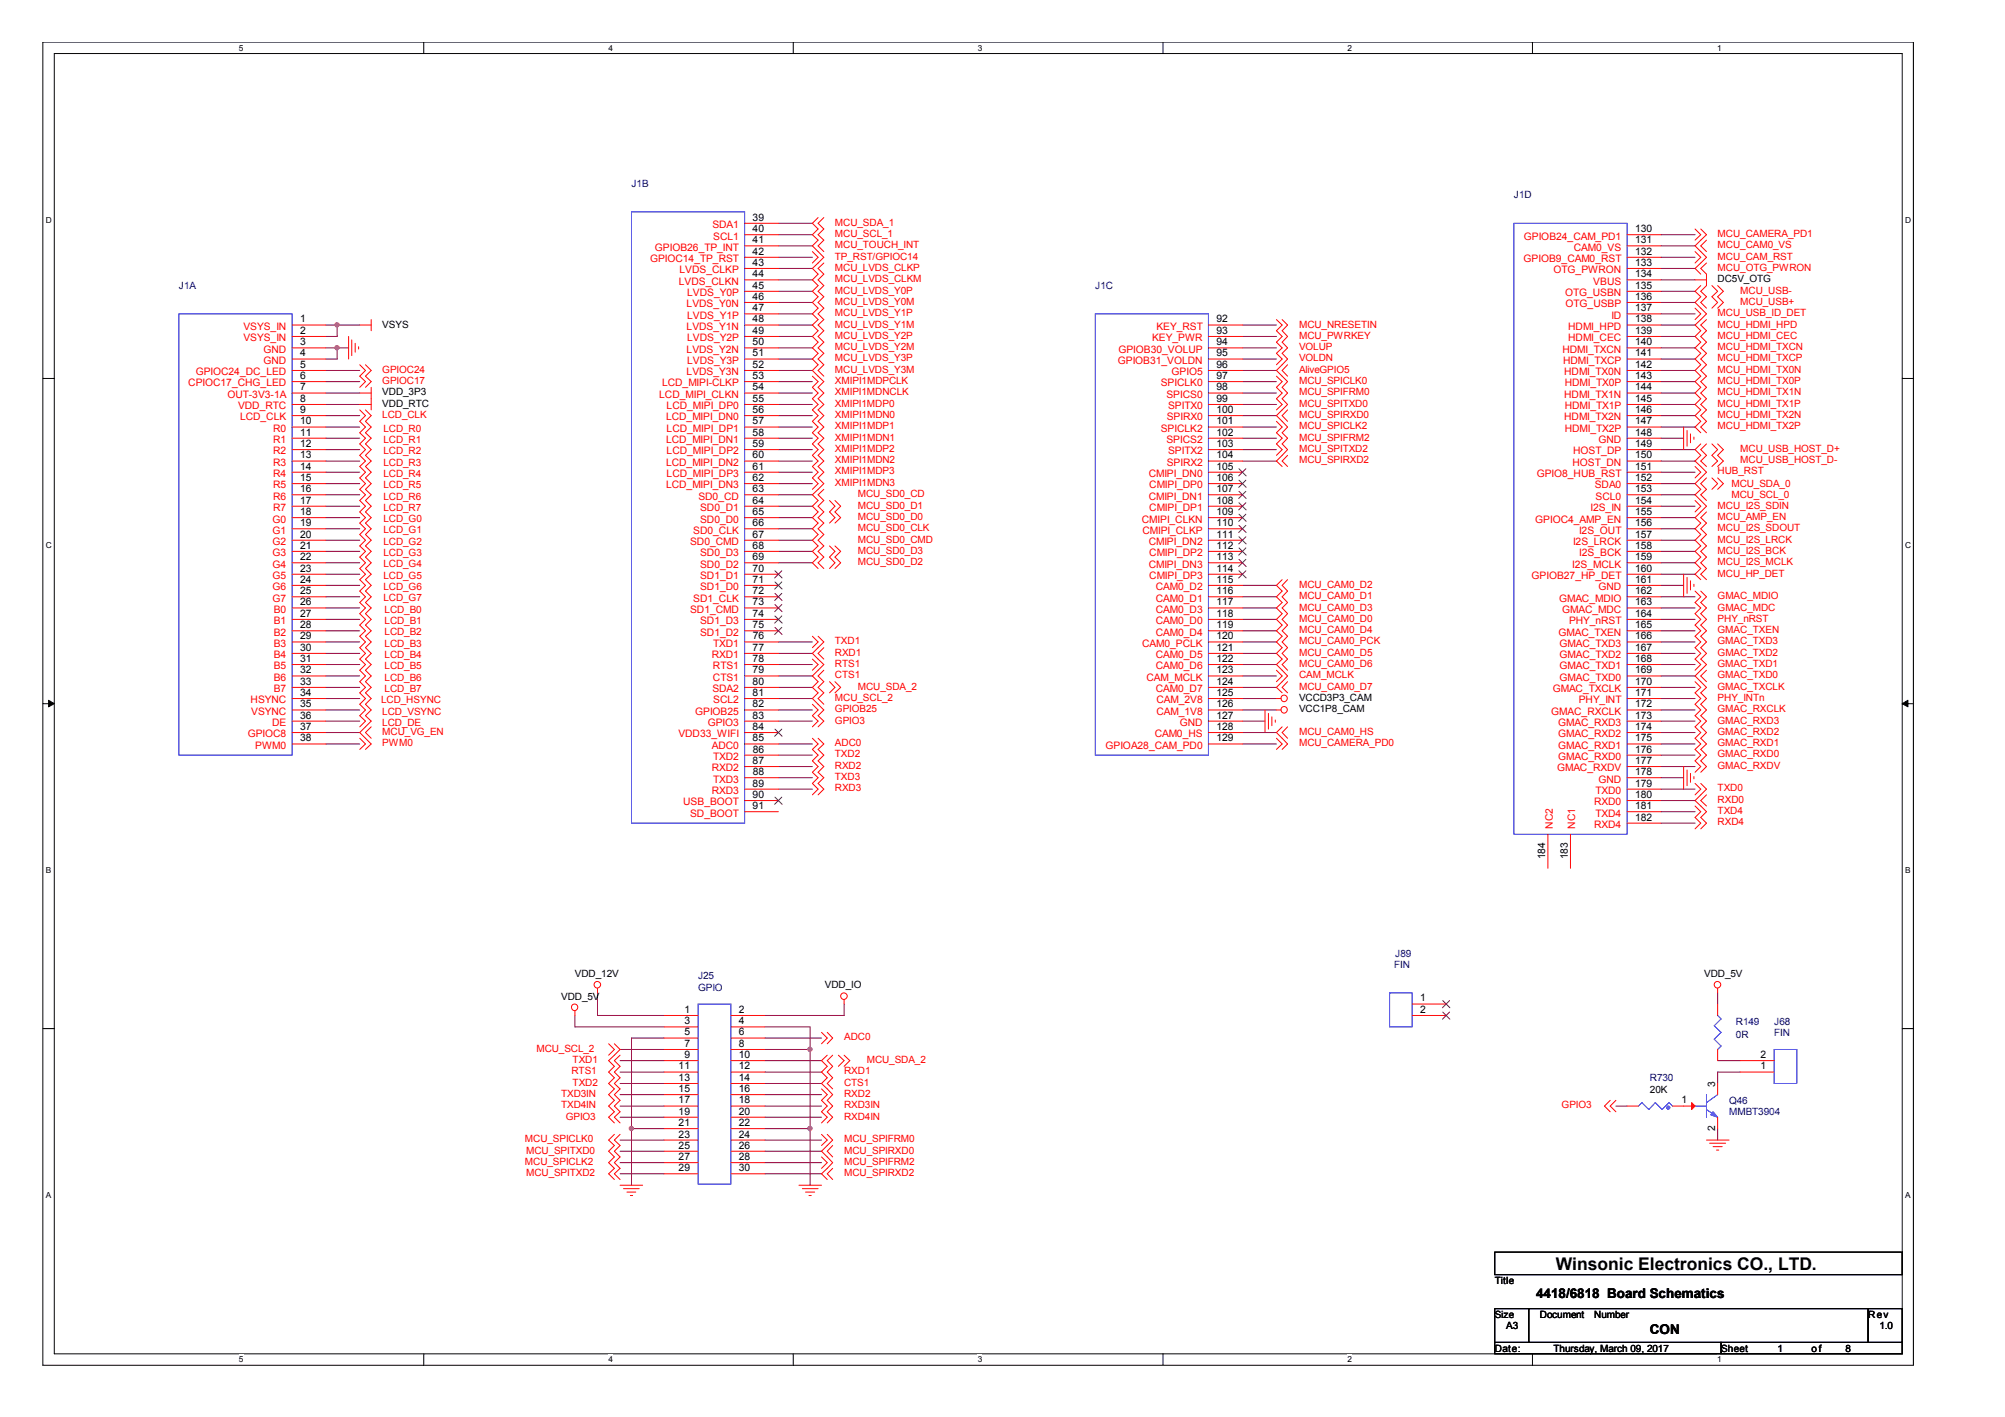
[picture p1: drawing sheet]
<svg xmlns="http://www.w3.org/2000/svg" width="297mm" height="210mm" viewBox="0 0 297 210" stroke-linecap="round" stroke-linejoin="round" font-family="sans-serif">
<path d="M6.3 6.2h277.2v196h-277.2zM8 7.9h273.8v192.6h-273.8z" fill="none" stroke="#000" stroke-width=".15"/>
<g fill="#fff">
<path d="M35.4 6.4h.6v1.4h-.6z"/>
<path d="M35.4 200.7h.6v1.4h-.6z"/>
</g>
<path d="M62.8 6.2v1.7M62.8 200.5v1.7" fill="none" stroke="#000" stroke-width=".15"/>
<g fill="#fff">
<path d="M90.1 6.4h.7v1.4h-.7z"/>
<path d="M90.1 200.7h.7v1.4h-.7z"/>
</g>
<path d="M117.5 6.2v1.7M117.5 200.5v1.7" fill="none" stroke="#000" stroke-width=".15"/>
<g fill="#fff">
<path d="M144.9 6.4h.6v1.4h-.6z"/>
<path d="M144.9 200.7h.6v1.4h-.6z"/>
</g>
<path d="M172.3 6.2v1.7M172.3 200.5v1.7" fill="none" stroke="#000" stroke-width=".15"/>
<g fill="#fff">
<path d="M199.6 6.4h.7v1.4h-.7z"/>
<path d="M199.6 200.7h.7v1.4h-.7z"/>
</g>
<path d="M227 6.2v1.7M227 200.5v1.7" fill="none" stroke="#000" stroke-width=".15"/>
<g fill="#fff">
<path d="M254.4 6.4h.6v1.4h-.6z"/>
<path d="M254.4 200.7h.6v1.4h-.6z"/>
<path d="M6.8 31.9h.8v1.4h-.8z"/>
<path d="M282.2 31.9h.9v1.4h-.9z"/>
<path d="M6.8 80.1h.8v1.4h-.8z"/>
<path d="M282.2 80.1h.9v1.4h-.9z"/>
</g>
<path d="M6.3 56.1h1.7M281.8 56.1h1.7" fill="none" stroke="#000" stroke-width=".15"/>
<g fill="#fff">
<path d="M6.8 128.2h.7v1.4h-.7z"/>
<path d="M282.2 128.2h.8v1.4h-.8z"/>
</g>
<path d="M6.3 104.2h1.7M7.2 103.7l.8 .5-.8 .5zM281.8 104.2h1.7M281.8 104.2l.9-.5v1z" fill="none" stroke="#000" stroke-width=".15"/>
<path d="M7.2 103.7l.8 .5-.8 .5zM281.8 104.2l.9-.5v1z" fill="#000"/>
<g fill="#fff">
<path d="M6.8 176.4h.7v1.4h-.7z"/>
<path d="M282.2 176.4h.8v1.4h-.8z"/>
</g>
<path d="M6.3 152.4h1.7M281.8 152.4h1.7" fill="none" stroke="#000" stroke-width=".15"/>
<g fill="none" stroke="#800040" stroke-width=".15">
<path d="M246.1 34.8h5M246.1 39.8h5M246.1 38.1h5M246.1 36.4h5M53.3 48.1h-3.3v1.7M184.1 51.5h5M184.1 53.2h5M184.1 49.8h5M184.1 54.9h5M184.1 56.5h5M184.1 58.2h5M184.1 59.9h5"/>
<path d="M184.1 48.1h5M246.1 51.5h5M246.1 53.2h5M246.1 49.8h5M246.1 54.9h5M246.1 56.5h5M246.1 58.2h5M246.1 59.9h5M246.1 48.1h5M246.1 46.5h5M246.1 44.8h5M246.1 43.2h5"/>
<path d="M246.1 41.5h5M184.1 61.6h5M184.1 63.3h5M184.1 64.9h5M184.1 66.6h5M184.1 68.3h5M246.1 61.6h5M246.1 63.3h5M246.1 66.6h5M246.1 68.3h5M246.1 64.9h3.3M115.3 95.1h5.1"/>
<path d="M115.3 96.8h5.1M184.1 86.7h5M184.1 88.4h5M184.1 90.1h5M184.1 91.8h5M184.1 93.4h5M184.1 95.1h5M184.1 96.8h5M184.1 98.4h5M115.3 111.9h5.1M115.3 113.6h5.1M115.3 115.2h5.1"/>
<path d="M115.3 116.9h5.1M115.3 110.2h5.1M115.3 103.5h5.1M115.3 101.8h5.1M184.1 110.2h5M184.1 103.5h5M184.1 100.1h5M184.1 101.8h5M184.1 105.2h5M184.1 108.5h5M184.1 106.8h3.3"/>
</g>
<circle cx="49.9" cy="48.1" r=".32" fill="#f0f"/>
<circle cx="49.9" cy="48.1" r=".32" fill="none" stroke="#f0f" stroke-width=".15"/>
<path d="M48.3 49.8h1.7M48.3 48.1h1.7M51.6 51.5h-1.6v1.7" fill="none" stroke="#800040" stroke-width=".15"/>
<circle cx="49.9" cy="51.5" r=".32" fill="#f0f"/>
<circle cx="49.9" cy="51.5" r=".32" fill="none" stroke="#f0f" stroke-width=".15"/>
<g fill="none" stroke="#800040" stroke-width=".15">
<path d="M115.3 33.1h5.1M115.3 34.8h5.1M115.3 36.4h5.1M115.3 38.1h5.1M115.3 39.8h5.1M48.3 59.9h5M48.3 51.5h1.7M48.3 53.2h1.7M115.3 51.5h5.1M115.3 53.2h5.1M115.3 59.9h5.1M115.3 41.5h5.1"/>
<path d="M115.3 43.2h5.1M115.3 44.8h5.1M115.3 46.5h5.1M115.3 48.1h5.1M115.3 49.8h5.1M115.3 54.9h5.1M115.3 56.5h5.1M115.3 58.2h5.1M48.3 69.9h5M48.3 71.6h5M48.3 75h5M48.3 73.3h5"/>
<path d="M48.3 76.7h5M48.3 78.3h5M48.3 61.6h5M48.3 64.9h5M48.3 66.6h5M48.3 68.3h5M48.3 63.3h5M115.3 69.9h5.1M115.3 71.6h5.1M115.3 75h5.1M115.3 73.3h5.1M115.3 76.7h5.1"/>
<path d="M115.3 78.3h5.1M115.3 61.6h5.1M115.3 64.9h5.1M115.3 66.6h5.1M115.3 68.3h5.1M115.3 63.3h5.1M246.1 69.9h5M246.1 71.6h5M246.1 75h5M246.1 73.3h5M246.1 76.7h5M246.1 78.3h5"/>
<path d="M48.3 80h5M48.3 85.1h5M48.3 81.7h5M48.3 83.4h5M48.3 98.4h5M48.3 96.8h5M48.3 95.1h5M48.3 93.4h5M48.3 91.8h5M48.3 90.1h5M48.3 88.4h5M48.3 86.7h5"/>
<path d="M115.3 80h5.1M115.3 81.7h5.1M115.3 83.4h5.1M246.1 80h5M246.1 85.1h5M246.1 81.7h5M246.1 83.4h5M246.1 98.4h5M246.1 96.8h5M246.1 95.1h5M246.1 93.4h5M246.1 91.8h5"/>
<path d="M246.1 90.1h5M246.1 88.4h5M246.1 86.7h3.3M48.3 100.1h5M48.3 101.8h5M48.3 103.5h5M48.3 105.2h5M48.3 106.8h5M48.3 108.5h5M48.3 110.2h5M115.3 106.8h5.1M246.1 118.6h5"/>
<path d="M246.1 116.9h5M246.1 100.1h5M246.1 101.8h5M246.1 103.5h5M246.1 105.2h5M246.1 106.8h5M246.1 108.5h5M246.1 110.2h5M246.1 111.9h5M246.1 113.6h5M246.1 115.2h3.3M246.1 120.2h5"/>
<path d="M246.1 121.9h5M113.3 153.8h8.4M113.3 150.4h11.8M113.3 152.1h6.7M120 155.5v11.7"/>
</g>
<circle cx="120" cy="167.2" r=".32" fill="#f0f"/>
<circle cx="120" cy="167.2" r=".32" fill="none" stroke="#f0f" stroke-width=".15"/>
<path d="M93.6 153.8v21.8" fill="none" stroke="#800040" stroke-width=".15"/>
<circle cx="93.5" cy="167.2" r=".32" fill="#f0f"/>
<circle cx="93.5" cy="167.2" r=".32" fill="none" stroke="#f0f" stroke-width=".15"/>
<g fill="none" stroke="#800040" stroke-width=".15">
<path d="M48.3 54.9h5M48.3 56.5h5M115.3 98.4h5.1M115.3 100.1h5.1M85.2 150.4v1.7h13.2M88.5 147.1v3.3h9.9M91.9 155.5h6.5M91.9 158.8h6.5M91.9 157.1h6.5M93.6 153.8h4.8M113.3 158.8h8.4M113.3 157.1h8.4"/>
<path d="M120 152.1v3.4h-6.7M125.1 148.7v1.7M91.9 168.9h6.5M91.9 170.5h6.5M91.9 172.2h6.5M91.9 173.9h6.5M91.9 165.5h6.5M91.9 163.8h6.5M91.9 162.2h6.5M91.9 160.5h6.5M93.6 167.2h4.8M113.3 168.9h8.4"/>
<path d="M113.3 170.5h8.4M113.3 172.2h8.4M113.3 173.9h8.4M113.3 165.5h8.4M113.3 163.8h8.4M113.3 162.2h8.4M113.3 160.5h8.4M113.3 167.2h6.7v8.4"/>
</g>
<circle cx="120" cy="155.4" r=".32" fill="#f0f"/>
<circle cx="120" cy="155.4" r=".32" fill="none" stroke="#f0f" stroke-width=".15"/>
<path d="M48.3 58.2h5M115.3 105.2h5.1M254.5 147.1v1.6M254.5 157.1h3.3M257.8 158.8h-3.3v1.7M239.4 163.8h1.6M254.5 167.2v1.7" fill="none" stroke="#800040" stroke-width=".15"/>
<g fill="none" stroke="#f00" stroke-width=".15">
<path d="M120.4 37.3l.8 .8-.8 .9M121.2 32.2l-.8 .9 .8 .8-.8 .9 .8 .8-.8 .8 1.6 1.7-1.6 1.7 .8 .8-.8 .9 .8 .8-.8 .9 .8 .8-.8 .8 .8 .8-.8 .9 .8 .8-.8 .8 .8 .9-.8 .8 .8 .9-.8 .8 .8 .8-.8 .9 .8 .8-.8 .9 1.6 1.6-.8 .9 .8 .8-.8 .9 .8 .8-.8 .8 .8 .9-.8 .8 .8 .9-.8 .8 .8 .8-.8 .9 .8 .8-.8 .9 .8 .8-.8 .8 .8 .8-.8 .9 .8 .8-1.6 1.7 .8 .8-.8 .9 .8 .8-.8 .9 .8 .8-.8 .8 .8 .9-.8 .8 .8 .9-.8 .8 .8 .8-.8 .9 .8 .8M122 32.2l-.8 .9 .8 .8-.8 .9 .8 .8-.8 .8 .8 .9M122 39l-.8 .8 .8 .8-.8 .9 .8 .8-.8 .9 .8 .8-.8 .8 .8 .8-.8 .9 .8 .8-.8 .8 .8 .9-.8 .8 .8 .9-.8 .8 .8 .8-.8 .9 .8 .8-.8 .9 .8 .8M251.1 37.3l.9 .8-.9 .9M251.1 33.9l.9 .9-.9 .8M252 33.9l.8 .9-1.7 1.6 1.7 1.7-1.7 1.7 .9 .8M252.8 39l-.8 .8 .8 .8v1.7l-.8 .9 .8 .8-.8 .8 .8 .8M252.8 35.6l-.8 .8 .8 .9M51.6 49.8v3.4M52.1 50.3v2.4M52.6 50.9v1.3"/>
<path d="M53.1 51.4v.3M53.3 48.1h1.7M53.3 59.9h1.7M53.3 58.2h1.7M53.3 54l.8 .9-.8 .8 .8 .8-.8 .9M54.1 54l.9 .9-.9 .8 .9 .8-.9 .9M55 47.3v1.7M55 57.4v3.3M120.4 55.7l.8 .8-.8 .9 .8 .8-.8 .9 .8 .8-.8 .8 .8 .9-.8 .8 .8 .9-.8 .8 .8 .8-.8 .9 .8 .8-.8 .9 .8 .8-.8 .8 .8 .8-.8 .9 .8 .8-.8 .9M189.1 47.3l.8 .8-.8 .9 .8 .8-.8 .9 .8 .8-.8 .8 .8 .9-.8 .8M189.1 55.7l.8 .8-.8 .9 .8 .8-.8 .9 .8 .8-.8 .8M189.9 47.3l.9 .8-.9 .9 .9 .8-.9 .9 .9 .8-.9 .8 .9 .9-1.7 1.7 1.7 1.6-.9 .9 .9 .8-.9 .9 .9 .8-1.7 1.7 1.7 1.7-.9 .8 .9 .8-.9 .9 .9 .8-1.7 1.7 .8 .8"/>
<path d="M190.8 54l-.9 .9 .9 .8M251.1 41.5h1.7M251.1 45.6l.9 .9-.9 .8M252 42.3l-.9 .9 .9 .8-.9 .8 1.7 1.7-1.7 1.6 .9 .9-.9 .8 .9 .9-.9 .8 .9 .8-.9 .9 .9 .8-.9 .9 .9 .8-.9 .8 .9 .9-.9 .8 .9 .9-.9 .8 .9 .8-.9 .9 .9 .8-.9 .9 .9 .8M252.8 47.3l-.8 .8 .8 .9-.8 .8 .8 .9-.8 .8 .8 .8-.8 .9 .8 .8-.8 .9 .8 .8-.8 .8 .8 .9-.8 .8 .8 .9-.8 .8 .8 .8-.8 .9 .8 .8-.8 .9 .8 .8M253.6 42.3l.9 .9-.9 .8 .9 .8-.9 .8M254.5 42.3l.8 .9-.8 .8 .8 .8-.8 .8M53.3 60.7l.8 .9-.8 .8 .8 .9-.8 .8 .8 .8-.8 .9 .8 .8-.8 .9 .8 .8-.8 .8 .8 .8-.8 .9 .8 .8-.8 .9 .8 .8-.8 .8 .8 .9-.8 .8 .8 .9-.8 .8 .8 .8-.8 .9 .8 .8-.8 .9 .8 .8-.8 .8 .8 .9-.8 .8 .8 .9-.8 .8 .8 .8-.8 .9 .8 .8-.8 .9 .8 .8-.8 .8 .8 .9-.8 .8 .8 .8-.8 .8 .8 .9-.8 .8 .8 .9-.8 .8 .8 .8-.8 .9 .8 .8-.8 .9 .8 .8-.8 .8 .8 .9-.8 .8 .8 .9-.8 .8 .8 .8-.8 .9M54.1 60.7l.9 .9-.9 .8 .9 .9-.9 .8 .9 .8-.9 .9 .9 .8-.9 .9 .9 .8-.9 .8 .9 .8-.9 .9 .9 .8-.9 .9 .9 .8-.9 .8 .9 .9-.9 .8 .9 .9-.9 .8 .9 .8-.9 .9 .9 .8-.9 .9 .9 .8-.9 .8 .9 .9-.9 .8 .9 .9-.9 .8 .9 .8-.9 .9 .9 .8-.9 .9 .9 .8-.9 .8 .9 .9-.9 .8 .9 .8-.9 .8 .9 .9-.9 .8 .9 .9-.9 .8 .9 .8-.9 .9 .9 .8-.9 .9 .9 .8-.9 .8 .9 .9-.9 .8 .9 .9-.9 .8 .9 .8-1.7 1.7 1.7 1.7-.9 .8M122 72.5l-.8 .8 .8 .8-.8 .9 .8 .8-.8 .9 .8 .8-.8 .8 .8 .9-.8 .8 .8 .9-.8 .8 .8 .8-.8 .9 .8 .8M122.9 74.1l.8 .9-.8 .8 .8 .9-.8 .8M123.7 74.1l.8 .9-.8 .8 .8 .9-.8 .8"/>
<path d="M189.1 62.4l.8 .9-.8 .8 .8 .8-.8 .9 .8 .8-.8 .9M190.8 60.7l-.9 .9 .9 .8M190.8 67.5l-.9 .8 .9 .8M249.4 63.3v3.3M249.9 63.8v2.3M250.4 64.3v1.3M251 64.7v.4M251.1 74.1l.9 .9-.9 .8M251.1 69.1l.9 .8-.9 .9M252 65.8l-.9 .8 .9 .9-.9 .8 1.7 1.6-1.7 1.7 .9 .9-.9 .8 1.7 1.7-1.7 1.7 .9 .8-.9 .8 .9 .9-.9 .8 .9 .9-.9 .8 .9 .8-.9 .9 .9 .8-.9 .9 .9 .8M252.8 75.8l-.8 .9 .8 .8-.8 .8 .8 .9-.8 .8 .8 .9-.8 .8 .8 .8-.8 .9 .8 .8-.8 .9 .8 .8M252.8 70.8l-.8 .8 .8 .9-.8 .8 .8 .8"/>
<path d="M252.8 65.8l-.8 .8 .8 .9-.8 .8 .8 .8M253.6 70.8l.9 .8-.9 .9M253.6 65.8l.9 .8-.9 .9 .9 .8-.9 .8M254.5 70.8l.8 .8-.8 .9M254.5 65.8l.8 .8-.8 .9 .8 .8-.8 .8M120.4 94.2l.8 .9-.8 .8M120.4 97.6l.8 .8-.8 .9M121.2 94.2l.8 .9-1.6 1.7 1.6 1.6-1.6 1.7 .8 .9-.8 .8 .8 .8-.8 .9 1.6 1.7-.8 .8 .8 .8-.8 .9M122 95.9l-.8 .9 .8 .8M122 99.3l-.8 .8 .8 .9-.8 .8 .8 .8-.8 .9 .8 .8M122.9 80.9l.8 .8-.8 .8 .8 .9-.8 .8M123.7 80.9l.8 .8-.8 .8 .8 .9-.8 .8"/>
<path d="M189.1 99.3l.8 .8-.8 .9M189.9 85.9l-.8 .8 .8 .9-.8 .8 .8 .9-.8 .8 .8 .8-.8 .9 .8 .8-.8 .8 .8 .8-.8 .9 .8 .8-.8 .9 .8 .8-.8 .8 1.7 1.7-1.7 1.7 .8 .8M190.8 85.9l-.9 .8 .9 .9-.9 .8 .9 .9-.9 .8 .9 .8-.9 .9 .9 .8-.9 .8 .9 .8-.9 .9 .9 .8-.9 .9 .9 .8-.9 .8 .9 .9M249.4 85.1v3.3M249.9 85.5v2.4M250.4 86v1.4M251 86.5v.4M251.1 87.6l.9 .8-.9 .9 .9 .8-.9 .8 .9 .9-.9 .8 .9 .8-.9 .8 .9 .9-.9 .8 .9 .9-.9 .8 .9 .8-.9 .9M252 87.6l.8 .8-.8 .9 .8 .8-.8 .8 .8 .9-.8 .8 .8 .8-.8 .8 .8 .9-.8 .8 .8 .9-.8 .8 .8 .8-1.7 1.7 1.7 1.7-.8 .8 .8 .9-.8 .8 .8 .9-.8 .8 .8 .8-.8 .9 .8 .8-.8 .9 .8 .8-.8 .8 .8 .9-.8 .8 .8 .9-.8 .8M252.8 99.3l-.8 .8 .8 .9M53.3 109.4l.8 .8-.8 .8M55 107.7l-.9 .8 .9 .9"/>
<path d="M120.4 109.4l.8 .8-.8 .8 .8 .9-.8 .8 .8 .9-.8 .8 .8 .8-.8 .8 .8 .9-.8 .8M120.4 104.3l.8 .9-.8 .8 .8 .8-.8 .9M121.2 109.4l.8 .8-.8 .8 .8 .9-.8 .8 .8 .9-.8 .8 .8 .8-.8 .8 .8 .9-.8 .8M122.9 101l.8 .8-.8 .8M123.7 101l.8 .8-.8 .8M187.4 105.2v3.3M187.9 105.7v2.3M188.4 106.2v1.3M188.9 106.7v.3M189.1 105.2h.7M189.1 103.5h.7M189.1 109.4l.8 .8-.8 .8"/>
<path d="M189.9 107.7l-.8 .8 1.7 1.7-.9 .8M190.8 101l-.9 .8 .9 .8M190.8 107.7l-.9 .8 .9 .9M249.4 113.6v3.3M249.9 114.1v2.3M250.4 114.6v1.3M251 115v.4M251.1 116l.9 .9-.9 .8M251.1 119.4l.9 .8-.9 .9 .9 .8-.9 .9M251.1 101l.9 .8-.9 .8 .9 .9-.9 .8 .9 .9-.9 .8 .9 .8-.9 .9 .9 .8-.9 .9 .9 .8-.9 .8 .9 .9-.9 .8 .9 .9-.9 .8M252 116l.8 .9-1.7 1.7 1.7 1.6-.8 .9 .8 .8-.8 .9M252.8 117.7l-.8 .9 .8 .8"/>
<path d="M85.2 149.7v.7M88.5 146.4v.7M90.2 154.6l.8 .9-.8 .8M91 154.6l.9 .9-1.7 1.6 .8 .9-.8 .8 .8 .9-.8 .8 .8 .8-.8 .9 .8 .8-.8 .8 .8 .9-.8 .8 .8 .8M91.9 156.3l-.9 .8 .9 .9-.9 .8 .9 .9-.9 .8 .9 .8-.9 .9 .9 .8-.9 .8 .9 .9-.9 .8 .9 .8M121.7 152.9l.9 .9-.9 .8M122.6 156.3l-.9 .8 .9 .9-.9 .8 .9 .9-.9 .8 1.7 1.7-.8 .8 .8 .8-.8 .9 .8 .8-.8 .8M122.6 152.9l.8 .9-.8 .8M123.4 156.3l-.8 .8 .8 .9-.8 .8 .8 .9-.8 .8 .8 .8M124.2 156.3l.9 .8-.9 .9M125.1 148.1v.6M125.1 156.3l.8 .8-.8 .9"/>
<path d="M254.5 146.4v.7M91 169.7l-.8 .8 .8 .9-.8 .8 .8 .9-.8 .8 .8 .8M91 168l-.8 .9 .8 .8M91.9 175.6h3.3M91.9 169.7l-.9 .8 .9 .9-.9 .8 .9 .9-.9 .8 .9 .8M91.9 168l-.9 .9 .9 .8M92.4 176.1h2.3M92.9 176.6h1.3M93.4 177.1h.3M118.4 175.6h3.3M118.9 176.1h2.3M119.3 176.6h1.4"/>
<path d="M119.8 177.1h.4M121.7 168l.9 .9-.9 .8M121.7 171.4l.9 .8-.9 .9M121.7 161.3l.9 .9-.9 .8 .9 .8-.9 .9 .9 .8-.9 .8M122.6 168l.8 .9-1.7 1.6 1.7 1.7-1.7 1.7 .9 .8M123.4 169.7l-.8 .8 .8 .9M123.4 173.1l-.8 .8 .8 .8M238.5 163l-.8 .8 .8 .9M239.4 163l-.9 .8 .9 .9M252.8 168.9h3.4M253.3 169.3h2.4M253.8 169.9h1.3"/>
<path d="M254.3 170.4h.3"/>
<circle cx="190.2" cy="103.5" r=".48"/>
<circle cx="190.2" cy="105.1" r=".48"/>
<circle cx="85.1" cy="149.2" r=".48"/>
<circle cx="88.5" cy="145.9" r=".49"/>
<circle cx="125" cy="147.6" r=".49"/>
<circle cx="254.4" cy="145.9" r=".49"/>
</g>
<path d="M221.4 185.5h60.4v3.3h-60.4zM221.4 193.9h5.1v5h-5.1zM221.4 198.9h33.6v1.6h-33.6zM226.5 193.9h50.3v5h-50.3zM255 198.9h26.8v1.6h-26.8zM276.8 193.9h5v5h-5z" fill="none" stroke="#000" stroke-width=".15"/>
<path d="M242.7 163.8l.5-.5 1.1 1.1 .9-1.1 1.1 1.1 1-1.1 .5 .5" fill="none" stroke="#00f" stroke-width=".15"/>
<path d="M247 163.9h.3l.1 .2-.1 .1-.2 .1-.1-.1z" fill-rule="evenodd" fill="#00f"/>
<g fill="none" stroke="#00f" stroke-width=".15">
<path d="M93.6 31.4h16.7v90.5h-16.7zM224.3 33.1h16.7v90.5h-16.7zM26.5 46.5h16.8v65.4h-16.8zM162.3 46.5h16.7v65.4h-16.7zM103.4 148.7h4.9v26.7h-4.9zM205.9 147.1h3.3v5h-3.3zM254.5 150.4l.5 .5-1 1 1 1-1 1 1 1.1-.5 .5M262.8 155.5h3.4v5h-3.4zM247 163.9h.3l.1 .2-.1 .1-.2 .1-.1-.1zM251.1 163.8h1.7M252.8 164.4l1.7 1.1M252.8 162.2v3.3"/>
<path d="M254.5 162.2l-1.7 1.1"/>
</g>
<g fill="none" stroke="#f00" stroke-width=".15">
<path d="M110.3 33.1h5M110.3 34.8h5M110.3 36.4h5M110.3 38.1h5M110.3 39.8h5M241 34.8h5.1M241 36.4h5.1M241 38.1h5.1M241 39.8h5.1M43.3 58.2h5M43.3 59.9h5M43.3 48.1h5"/>
<path d="M43.3 49.8h5M43.3 51.5h5M43.3 53.2h5M43.3 54.9h5M43.3 56.5h5M110.3 58.2h5M110.3 59.9h5M110.3 41.5h5M110.3 43.2h5M110.3 44.8h5M110.3 46.5h5M110.3 48.1h5"/>
<path d="M110.3 49.8h5M110.3 51.5h5M110.3 53.2h5M110.3 54.9h5M110.3 56.5h5M179 58.2h5.1M179 59.9h5.1M179 48.1h5.1M179 49.8h5.1M179 51.5h5.1M179 53.2h5.1M179 54.9h5.1"/>
<path d="M179 56.5h5.1M241 58.2h5.1M241 59.9h5.1M241 41.5h5.1M241 43.2h5.1M241 44.8h5.1M241 46.5h5.1M241 48.1h5.1M241 49.8h5.1M241 51.5h5.1M241 53.2h5.1M241 54.9h5.1"/>
<path d="M241 56.5h5.1M43.3 61.6h5M43.3 63.3h5M43.3 64.9h5M43.3 66.6h5M43.3 68.3h5M43.3 69.9h5M43.3 71.6h5M43.3 73.3h5M43.3 75h5M43.3 76.7h5M43.3 78.3h5"/>
<path d="M110.3 61.6h5M110.3 63.3h5M110.3 64.9h5M110.3 66.6h5M110.3 68.3h5M110.3 69.9h5M110.3 71.6h5M110.3 73.3h5M110.3 75h5M110.3 76.7h5M110.3 78.3h5M179 61.6h5.1"/>
<path d="M179 63.3h5.1M179 64.9h5.1M179 66.6h5.1M179 68.3h5.1M179 69.9h5.1M179 71.6h5.1M179 73.3h5.1M179 75h5.1M179 76.7h5.1M179 78.3h5.1M241 61.6h5.1M241 63.3h5.1"/>
<path d="M241 64.9h5.1M241 66.6h5.1M241 68.3h5.1M241 69.9h5.1M241 71.6h5.1M241 73.3h5.1M241 75h5.1M241 76.7h5.1M241 78.3h5.1M43.3 80h5M43.3 81.7h5M43.3 83.4h5"/>
<path d="M43.3 85.1h5M43.3 86.7h5M43.3 88.4h5M43.3 90.1h5M43.3 91.8h5M43.3 93.4h5M43.3 95.1h5M43.3 96.8h5M43.3 98.4h5M110.3 80h5M110.3 81.7h5M110.3 83.4h5"/>
<path d="M110.3 85.1h5M110.3 86.7h5M110.3 88.4h5M110.3 90.1h5M110.3 91.8h5M110.3 93.4h5M110.3 95.1h5M110.3 96.8h5M110.3 98.4h5M179 80h5.1M179 81.7h5.1M179 83.4h5.1"/>
<path d="M179 85.1h5.1M179 86.7h5.1M179 88.4h5.1M179 90.1h5.1M179 91.8h5.1M179 93.4h5.1M179 95.1h5.1M179 96.8h5.1M179 98.4h5.1M241 80h5.1M241 81.7h5.1M241 83.4h5.1"/>
<path d="M241 85.1h5.1M241 86.7h5.1M241 88.4h5.1M241 90.1h5.1M241 91.8h5.1M241 93.4h5.1M241 95.1h5.1M241 96.8h5.1M241 98.4h5.1M43.3 100.1h5M43.3 101.8h5M43.3 103.5h5"/>
<path d="M43.3 105.2h5M43.3 106.8h5M43.3 108.5h5M43.3 110.2h5M110.3 100.1h5M110.3 101.8h5M110.3 103.5h5M110.3 105.2h5M110.3 106.8h5M110.3 108.5h5M110.3 110.2h5M110.3 111.9h5"/>
<path d="M110.3 113.6h5M110.3 115.2h5M110.3 116.9h5M110.3 118.6h5M179 100.1h5.1M179 101.8h5.1M179 103.5h5.1M179 105.2h5.1M179 106.8h5.1M179 108.5h5.1M179 110.2h5.1M241 100.1h5.1"/>
<path d="M241 101.8h5.1M241 103.5h5.1M241 105.2h5.1M241 106.8h5.1M241 108.5h5.1M241 110.2h5.1M241 111.9h5.1M241 113.6h5.1M241 115.2h5.1M241 116.9h5.1M241 118.6h5.1M110.3 120.2h5"/>
<path d="M229.3 123.6v5M232.7 123.6v5M241 120.2h5.1M241 121.9h5.1M98.4 150.4h5M98.4 152.1h5M98.4 153.8h5M98.4 155.5h5M98.4 157.1h5M98.4 158.8h5M108.3 150.4h5M108.3 152.1h5"/>
<path d="M108.3 153.8h5M108.3 155.5h5M108.3 157.1h5M108.3 158.8h5M209.2 150.4h5M209.2 148.7h5M254.5 148.7v1.7M254.5 155.5v1.6M257.8 157.1h5M257.8 158.8h5M98.4 163.8h5M98.4 160.5h5"/>
<path d="M98.4 162.2h5M98.4 165.5h5M98.4 167.2h5M98.4 168.9h5M98.4 170.5h5M98.4 172.2h5M98.4 173.9h5M108.3 163.8h5M108.3 160.5h5M108.3 162.2h5M108.3 165.5h5M108.3 167.2h5"/>
<path d="M108.3 168.9h5M108.3 170.5h5M108.3 172.2h5M108.3 173.9h5M241 163.8h1.7M247.8 163.8h1.6"/>
</g>
<g fill="none" stroke="#804000" stroke-width=".15">
<path d="M183.6 69.4l1 1.1M183.6 71.1l1 1.1M183.6 72.8l1 1M183.6 74.5l1 1M183.6 76.2l1 1M183.6 77.8l1 1.1M183.6 79.5l1 1.1M184.6 69.4l-1.1 1.1M184.6 71.1l-1.1 1.1M184.6 72.8l-1.1 1M184.6 74.5l-1.1 1M184.6 76.2l-1.1 1"/>
<path d="M184.6 77.8l-1.1 1.1M184.6 79.5l-1.1 1.1M114.8 84.6l1.1 1M114.8 86.2l1.1 1.1M114.8 87.9l1.1 1.1M114.8 89.5l1.1 1.1M114.8 91.2l1.1 1.1M114.8 92.9l1.1 1.1M115.8 84.6l-1 1M115.8 86.2l-1 1.1M115.8 87.9l-1 1.1M115.8 89.5l-1 1.1"/>
<path d="M115.8 91.2l-1 1.1M115.8 92.9l-1 1.1M183.6 81.2l1 1M183.6 82.9l1 1M183.6 84.6l1 1M184.6 81.2l-1.1 1M184.6 82.9l-1.1 1M184.6 84.6l-1.1 1M114.8 108l1.1 1.1M114.8 118.1l1.1 1M115.8 108l-1 1.1M115.8 118.1l-1 1"/>
<path d="M213.7 148.2l1.1 1.1M213.7 149.9l1.1 1.1M214.8 148.2l-1.1 1.1M214.8 149.9l-1.1 1.1"/>
</g>
<path d="M253.8 164.7l.7 .8-1.1-.3z" fill="#00f"/>
<path d="M253.8 164.7l.7 .8-1.1-.3z" fill="none" stroke="#00f" stroke-width=".15"/>
<path d="M250.6 163.3l.5 .5-.5 .6z" fill="#f00"/>
<path d="M249.4 163.8h1.7M250.6 163.3l.5 .5-.5 .6zM254.5 160.5v1.7M254.5 165.5v1.7" fill="none" stroke="#f00" stroke-width=".15"/>
<circle cx="49.9" cy="48.1" r=".32" fill="#f0f"/>
<circle cx="49.9" cy="48.1" r=".32" fill="none" stroke="#f0f" stroke-width=".15"/>
<circle cx="49.9" cy="51.5" r=".32" fill="#f0f"/>
<circle cx="49.9" cy="51.5" r=".32" fill="none" stroke="#f0f" stroke-width=".15"/>
<circle cx="120" cy="167.2" r=".32" fill="#f0f"/>
<circle cx="120" cy="167.2" r=".32" fill="none" stroke="#f0f" stroke-width=".15"/>
<circle cx="93.5" cy="167.2" r=".32" fill="#f0f"/>
<circle cx="93.5" cy="167.2" r=".32" fill="none" stroke="#f0f" stroke-width=".15"/>
<circle cx="120" cy="155.4" r=".32" fill="#f0f"/>
<circle cx="120" cy="155.4" r=".32" fill="none" stroke="#f0f" stroke-width=".15"/>
<text font-size="2.6" x="230.5" y="188.1">Winsonic Electronics CO., LTD.</text>
<g font-size="2">
<text x="227.6" y="192.3">4418/6818 Board Schematics</text>
<text x="244.4" y="197.5">CON</text>
</g>
<g font-size="1.5" fill="#000080">
<text x="93.6" y="27.7">J1B</text>
<text x="224.3" y="29.4">J1D</text>
<text x="26.5" y="42.8">J1A</text>
<text x="162.3" y="42.8">J1C</text>
<text x="206.5" y="143.4">FIN</text>
<text x="206.7" y="141.7">J89</text>
<text x="103.4" y="145.1">J25</text>
<text x="103.4" y="146.7">GPIO</text>
<text x="257.2" y="151.8">R149</text>
<text x="257.2" y="153.8">0R</text>
<text x="262.8" y="151.8">J68</text>
<text x="262.8" y="153.5">FIN</text>
<text x="244.4" y="160.2">R730</text>
<text x="256.2" y="165.2">MMBT3904</text>
<text x="256.2" y="163.5">Q46</text>
</g>
<g font-size="1.5" fill="#f00">
<text x="105.5" y="33.8">SDA1</text>
<text x="105.7" y="35.5">SCL1</text>
<text x="123.7" y="35.1">MCU_SCL_1</text>
<text x="123.7" y="33.4">MCU_SDA_1</text>
<text x="225.8" y="35.5">GPIOB24_CAM_PD1</text>
<text x="254.5" y="35.1">MCU_CAMERA_PD1</text>
<text x="96.3" y="38.8">GPIOC14_TP_RST</text>
<text x="97" y="37.1">GPIOB26_TP_INT</text>
<text x="100.7" y="40.5">LVDS_CLKP</text>
<text x="123.7" y="36.8">MCU_TOUCH_INT</text>
<text x="123.7" y="41.8">MCU_LVDS_CLKM</text>
<text x="123.7" y="40.1">MCU_LVDS_CLKP</text>
<text x="123.7" y="38.5">TP_RST/GPIOC14</text>
<text x="225.7" y="38.8">GPIOB9_CAM0_RST</text>
<text x="230.2" y="40.5">OTG_PWRON</text>
<text x="233.2" y="37.1">CAM0_VS</text>
<text x="254.5" y="40.1">MCU_OTG_PWRON</text>
<text x="254.5" y="38.5">MCU_CAM_RST</text>
<text x="254.5" y="36.8">MCU_CAM0_VS</text>
<text x="100.6" y="42.2">LVDS_CLKN</text>
<text x="101.7" y="45.5">LVDS_Y0N</text>
<text x="101.8" y="43.9">LVDS_Y0P</text>
<text x="101.8" y="47.2">LVDS_Y1P</text>
<text x="123.7" y="45.1">MCU_LVDS_Y0M</text>
<text x="123.7" y="46.8">MCU_LVDS_Y1P</text>
<text x="123.7" y="43.5">MCU_LVDS_Y0P</text>
<text x="231.9" y="43.9">OTG_USBN</text>
<text x="231.9" y="45.5">OTG_USBP</text>
<text x="236.1" y="42.2">VBUS</text>
<text x="238.7" y="47.2">ID</text>
<text x="254.5" y="46.8">MCU_USB_ID_DET</text>
<text x="257.8" y="43.5">MCU_USB-</text>
<text x="257.8" y="45.1">MCU_USB+</text>
<text x="36.1" y="48.9">VSYS_IN</text>
<text x="36.1" y="50.6">VSYS_IN</text>
<text x="39" y="52.3">GND</text>
<text x="39" y="53.9">GND</text>
<text x="101.7" y="48.9">LVDS_Y1N</text>
<text x="101.7" y="52.3">LVDS_Y2N</text>
<text x="101.8" y="50.6">LVDS_Y2P</text>
<text x="101.8" y="53.9">LVDS_Y3P</text>
<text x="123.7" y="48.5">MCU_LVDS_Y1M</text>
<text x="123.7" y="51.9">MCU_LVDS_Y2M</text>
<text x="123.7" y="50.2">MCU_LVDS_Y2P</text>
<text x="123.7" y="53.5">MCU_LVDS_Y3P</text>
<text x="165.6" y="53.9">GPIOB31_VOLDN</text>
<text x="165.7" y="52.3">GPIOB30_VOLUP</text>
<text x="170.7" y="50.6">KEY_PWR</text>
<text x="171.3" y="48.9">KEY_RST</text>
<text x="192.4" y="53.5">VOLDN</text>
<text x="192.4" y="51.9">VOLUP</text>
<text x="192.4" y="50.2">MCU_PWRKEY</text>
<text x="192.4" y="48.5">MCU_NRESETIN</text>
<text x="231.5" y="52.3">HDMI_TXCN</text>
<text x="231.6" y="53.9">HDMI_TXCP</text>
<text x="232.3" y="48.9">HDMI_HPD</text>
<text x="232.3" y="50.6">HDMI_CEC</text>
<text x="254.5" y="50.2">MCU_HDMI_CEC</text>
<text x="254.5" y="53.5">MCU_HDMI_TXCP</text>
<text x="254.5" y="51.9">MCU_HDMI_TXCN</text>
<text x="254.5" y="48.5">MCU_HDMI_HPD</text>
<text x="27.9" y="57.2">CPIOC17_CHG_LED</text>
<text x="29" y="55.6">GPIOC24_DC_LED</text>
<text x="33.7" y="58.9">OUT-3V3-1A</text>
<text x="56.6" y="55.2">GPIOC24</text>
<text x="56.6" y="56.9">GPIOC17</text>
<text x="97.7" y="58.9">LCD_MIPI_CLKN</text>
<text x="98.1" y="57.2">LCD_MIPI-CLKP</text>
<text x="101.7" y="55.6">LVDS_Y3N</text>
<text x="123.7" y="55.2">MCU_LVDS_Y3M</text>
<text x="123.7" y="56.9">XMIPI1MDPCLK</text>
<text x="123.7" y="58.6">XMIPI1MDNCLK</text>
<text x="172" y="57.2">SPICLK0</text>
<text x="172.8" y="58.9">SPICS0</text>
<text x="173.6" y="55.6">GPIO5</text>
<text x="192.4" y="55.2">AliveGPIO5</text>
<text x="192.4" y="56.9">MCU_SPICLK0</text>
<text x="192.4" y="58.6">MCU_SPIFRM0</text>
<text x="231.7" y="55.6">HDMI_TX0N</text>
<text x="231.7" y="58.9">HDMI_TX1N</text>
<text x="231.8" y="57.2">HDMI_TX0P</text>
<text x="254.5" y="58.6">MCU_HDMI_TX1N</text>
<text x="254.5" y="56.9">MCU_HDMI_TX0P</text>
<text x="254.5" y="55.2">MCU_HDMI_TX0N</text>
<text x="35.3" y="60.6">VDD_RTC</text>
<text x="35.6" y="62.3">LCD_CLK</text>
<text x="40.5" y="64">R0</text>
<text x="40.5" y="65.6">R1</text>
<text x="56.6" y="61.9">LCD_CLK</text>
<text x="56.8" y="63.9">LCD_R0</text>
<text x="56.8" y="65.6">LCD_R1</text>
<text x="98.7" y="62.3">LCD_MIPI_DN0</text>
<text x="98.7" y="65.6">LCD_MIPI_DN1</text>
<text x="98.8" y="60.6">LCD_MIPI_DP0</text>
<text x="98.8" y="64">LCD_MIPI_DP1</text>
<text x="123.7" y="60.3">XMIPI1MDP0</text>
<text x="123.7" y="61.9">XMIPI1MDN0</text>
<text x="123.7" y="63.6">XMIPI1MDP1</text>
<text x="123.7" y="65.3">XMIPI1MDN1</text>
<text x="172" y="64">SPICLK2</text>
<text x="172.8" y="65.6">SPICS2</text>
<text x="172.8" y="62.3">SPIRX0</text>
<text x="173.1" y="60.6">SPITX0</text>
<text x="192.4" y="61.9">MCU_SPIRXD0</text>
<text x="192.4" y="60.3">MCU_SPITXD0</text>
<text x="192.4" y="65.3">MCU_SPIFRM2</text>
<text x="192.4" y="63.6">MCU_SPICLK2</text>
<text x="231.7" y="62.3">HDMI_TX2N</text>
<text x="231.8" y="60.6">HDMI_TX1P</text>
<text x="231.8" y="64">HDMI_TX2P</text>
<text x="236.8" y="65.6">GND</text>
<text x="254.5" y="63.6">MCU_HDMI_TX2P</text>
<text x="254.5" y="61.9">MCU_HDMI_TX2N</text>
<text x="254.5" y="60.3">MCU_HDMI_TX1P</text>
<text x="40.5" y="67.3">R2</text>
<text x="40.5" y="69">R3</text>
<text x="40.5" y="70.7">R4</text>
<text x="56.8" y="67.3">LCD_R2</text>
<text x="56.8" y="69">LCD_R3</text>
<text x="56.8" y="70.6">LCD_R4</text>
<text x="98.7" y="69">LCD_MIPI_DN2</text>
<text x="98.8" y="67.3">LCD_MIPI_DP2</text>
<text x="98.8" y="70.7">LCD_MIPI_DP3</text>
<text x="123.7" y="66.9">XMIPI1MDP2</text>
<text x="123.7" y="68.6">XMIPI1MDN2</text>
<text x="123.7" y="70.3">XMIPI1MDP3</text>
<text x="123.7" y="72">XMIPI1MDN3</text>
<text x="170.2" y="70.7">CMIPI_DN0</text>
<text x="172.8" y="69">SPIRX2</text>
<text x="173.1" y="67.3">SPITX2</text>
<text x="192.4" y="68.6">MCU_SPIRXD2</text>
<text x="192.4" y="66.9">MCU_SPITXD2</text>
<text x="227.7" y="70.7">GPIO8_HUB_RST</text>
<text x="233" y="69">HOST_DN</text>
<text x="233" y="67.3">HOST_DP</text>
<text x="254.5" y="70.3">HUB_RST</text>
<text x="257.8" y="66.9">MCU_USB_HOST_D+</text>
<text x="257.8" y="68.6">MCU_USB_HOST_D-</text>
<text x="40.4" y="77.4">G0</text>
<text x="40.5" y="72.4">R5</text>
<text x="40.5" y="74">R6</text>
<text x="40.5" y="75.7">R7</text>
<text x="56.8" y="77.4">LCD_G0</text>
<text x="56.8" y="72.3">LCD_R5</text>
<text x="56.8" y="74">LCD_R6</text>
<text x="56.8" y="75.7">LCD_R7</text>
<text x="98.7" y="72.4">LCD_MIPI_DN3</text>
<text x="103.5" y="74">SD0_CD</text>
<text x="103.7" y="75.7">SD0_D1</text>
<text x="103.7" y="77.4">SD0_D0</text>
<text x="127.1" y="73.7">MCU_SD0_CD</text>
<text x="127.1" y="77">MCU_SD0_D0</text>
<text x="127.1" y="75.3">MCU_SD0_D1</text>
<text x="169.2" y="77.4">CMIPI_CLKN</text>
<text x="170.2" y="74">CMIPI_DN1</text>
<text x="170.3" y="72.4">CMIPI_DP0</text>
<text x="170.3" y="75.7">CMIPI_DP1</text>
<text x="227.5" y="77.4">GPIOC4_AMP_EN</text>
<text x="235.6" y="75.7">I2S_IN</text>
<text x="236.3" y="72.4">SDA0</text>
<text x="236.4" y="74">SCL0</text>
<text x="254.5" y="75.3">MCU_I2S_SDIN</text>
<text x="254.5" y="77">MCU_AMP_EN</text>
<text x="256.5" y="73.8">MCU_SCL_0</text>
<text x="256.5" y="72.2">MCU_SDA_0</text>
<text x="40.4" y="79.1">G1</text>
<text x="40.4" y="80.7">G2</text>
<text x="40.4" y="82.4">G3</text>
<text x="56.8" y="79">LCD_G1</text>
<text x="56.8" y="80.7">LCD_G2</text>
<text x="56.8" y="82.4">LCD_G3</text>
<text x="102.2" y="80.7">SD0_CMD</text>
<text x="102.7" y="79.1">SD0_CLK</text>
<text x="103.7" y="82.4">SD0_D3</text>
<text x="127.1" y="78.7">MCU_SD0_CLK</text>
<text x="127.1" y="83.7">MCU_SD0_D2</text>
<text x="127.1" y="82.1">MCU_SD0_D3</text>
<text x="127.1" y="80.4">MCU_SD0_CMD</text>
<text x="169.2" y="79.1">CMIPI_CLKP</text>
<text x="170.2" y="80.7">CMIPI_DN2</text>
<text x="170.3" y="82.4">CMIPI_DP2</text>
<text x="233" y="80.7">I2S_LRCK</text>
<text x="233.9" y="79.1">I2S_OUT</text>
<text x="234" y="82.4">I2S_BCK</text>
<text x="254.5" y="83.7">MCU_I2S_MCLK</text>
<text x="254.5" y="78.7">MCU_I2S_SDOUT</text>
<text x="254.5" y="80.4">MCU_I2S_LRCK</text>
<text x="254.5" y="82.1">MCU_I2S_BCK</text>
<text x="40.4" y="84.1">G4</text>
<text x="40.4" y="85.8">G5</text>
<text x="40.4" y="87.4">G6</text>
<text x="40.4" y="89.1">G7</text>
<text x="56.8" y="89.1">LCD_G7</text>
<text x="56.8" y="84">LCD_G4</text>
<text x="56.8" y="85.7">LCD_G5</text>
<text x="56.8" y="87.4">LCD_G6</text>
<text x="102.7" y="89.1">SD1_CLK</text>
<text x="103.7" y="84.1">SD0_D2</text>
<text x="103.7" y="85.8">SD1_D1</text>
<text x="103.7" y="87.4">SD1_D0</text>
<text x="170.2" y="84.1">CMIPI_DN3</text>
<text x="170.3" y="85.8">CMIPI_DP3</text>
<text x="171.2" y="87.4">CAM0_D2</text>
<text x="171.2" y="89.1">CAM0_D1</text>
<text x="192.4" y="88.7">MCU_CAM0_D1</text>
<text x="192.4" y="87.1">MCU_CAM0_D2</text>
<text x="226.9" y="85.8">GPIOB27_HP_DET</text>
<text x="231" y="89.1">GMAC_MDIO</text>
<text x="232.9" y="84.1">I2S_MCLK</text>
<text x="236.8" y="87.4">GND</text>
<text x="254.5" y="85.4">MCU_HP_DET</text>
<text x="254.5" y="88.7">GMAC_MDIO</text>
<text x="40.6" y="90.8">B0</text>
<text x="40.6" y="92.5">B1</text>
<text x="40.6" y="94.2">B2</text>
<text x="40.6" y="95.8">B3</text>
<text x="57" y="90.8">LCD_B0</text>
<text x="57" y="92.4">LCD_B1</text>
<text x="57" y="94.1">LCD_B2</text>
<text x="57" y="95.8">LCD_B3</text>
<text x="102.2" y="90.8">SD1_CMD</text>
<text x="103.7" y="92.5">SD1_D3</text>
<text x="103.7" y="94.2">SD1_D2</text>
<text x="105.7" y="95.8">TXD1</text>
<text x="123.7" y="95.4">TXD1</text>
<text x="169.2" y="95.8">CAM0_PCLK</text>
<text x="171.2" y="90.8">CAM0_D3</text>
<text x="171.2" y="92.5">CAM0_D0</text>
<text x="171.2" y="94.2">CAM0_D4</text>
<text x="192.4" y="92.1">MCU_CAM0_D0</text>
<text x="192.4" y="90.4">MCU_CAM0_D3</text>
<text x="192.4" y="93.8">MCU_CAM0_D4</text>
<text x="192.4" y="95.4">MCU_CAM0_PCK</text>
<text x="230.9" y="94.2">GMAC_TXEN</text>
<text x="231.1" y="95.8">GMAC_TXD3</text>
<text x="231.4" y="90.8">GMAC_MDC</text>
<text x="232.5" y="92.5">PHY_nRST</text>
<text x="254.5" y="95.4">GMAC_TXD3</text>
<text x="254.5" y="93.8">GMAC_TXEN</text>
<text x="254.5" y="92.1">PHY_nRST</text>
<text x="254.5" y="90.4">GMAC_MDC</text>
<text x="40.6" y="97.5">B4</text>
<text x="40.6" y="99.2">B5</text>
<text x="40.6" y="100.9">B6</text>
<text x="57" y="97.5">LCD_B4</text>
<text x="57" y="99.2">LCD_B5</text>
<text x="57" y="100.8">LCD_B6</text>
<text x="105.5" y="97.5">RXD1</text>
<text x="105.6" y="99.2">RTS1</text>
<text x="105.6" y="100.9">CTS1</text>
<text x="123.7" y="97.1">RXD1</text>
<text x="123.7" y="100.5">CTS1</text>
<text x="123.7" y="98.8">RTS1</text>
<text x="169.8" y="100.9">CAM_MCLK</text>
<text x="171.2" y="97.5">CAM0_D5</text>
<text x="171.2" y="99.2">CAM0_D6</text>
<text x="192.4" y="97.1">MCU_CAM0_D5</text>
<text x="192.4" y="98.8">MCU_CAM0_D6</text>
<text x="192.4" y="100.5">CAM_MCLK</text>
<text x="231.1" y="97.5">GMAC_TXD2</text>
<text x="231.1" y="99.2">GMAC_TXD1</text>
<text x="231.1" y="100.9">GMAC_TXD0</text>
<text x="254.5" y="97.1">GMAC_TXD2</text>
<text x="254.5" y="98.8">GMAC_TXD1</text>
<text x="254.5" y="100.5">GMAC_TXD0</text>
<text x="37.1" y="104.2">HSYNC</text>
<text x="37.2" y="105.9">VSYNC</text>
<text x="40.3" y="107.5">DE</text>
<text x="40.6" y="102.5">B7</text>
<text x="56.5" y="104.2">LCD_HSYNC</text>
<text x="56.6" y="107.5">LCD_DE</text>
<text x="56.6" y="105.8">LCD_VSYNC</text>
<text x="57" y="102.5">LCD_B7</text>
<text x="103" y="105.9">GPIOB25</text>
<text x="104.9" y="107.5">GPIO3</text>
<text x="105.5" y="102.5">SDA2</text>
<text x="105.7" y="104.2">SCL2</text>
<text x="123.7" y="103.8">MCU_SCL_2</text>
<text x="123.7" y="107.2">GPIO3</text>
<text x="123.7" y="105.5">GPIOB25</text>
<text x="127.1" y="102.2">MCU_SDA_2</text>
<text x="171.2" y="102.5">CAM0_D7</text>
<text x="171.3" y="104.2">CAM_2V8</text>
<text x="171.3" y="105.9">CAM_1V8</text>
<text x="174.8" y="107.5">GND</text>
<text x="192.4" y="102.2">MCU_CAM0_D7</text>
<text x="229.8" y="105.9">GMAC_RXCLK</text>
<text x="230" y="102.5">GMAC_TXCLK</text>
<text x="230.8" y="107.5">GMAC_RXD3</text>
<text x="233.9" y="104.2">PHY_INT</text>
<text x="254.5" y="102.2">GMAC_TXCLK</text>
<text x="254.5" y="107.2">GMAC_RXD3</text>
<text x="254.5" y="105.5">GMAC_RXCLK</text>
<text x="254.5" y="103.8">PHY_INTn</text>
<text x="36.7" y="109.2">GPIOC8</text>
<text x="37.8" y="110.9">PWM0</text>
<text x="56.6" y="108.9">MCU_VG_EN</text>
<text x="56.6" y="110.5">PWM0</text>
<text x="100.5" y="109.2">VDD33_WIFI</text>
<text x="105.5" y="110.9">ADC0</text>
<text x="105.7" y="112.6">TXD2</text>
<text x="123.7" y="112.2">TXD2</text>
<text x="123.7" y="113.9">RXD2</text>
<text x="123.7" y="110.5">ADC0</text>
<text x="163.8" y="110.9">GPIOA28_CAM_PD0</text>
<text x="171.1" y="109.2">CAM0_HS</text>
<text x="192.4" y="108.9">MCU_CAM0_HS</text>
<text x="192.4" y="110.5">MCU_CAMERA_PD0</text>
<text x="230.8" y="109.2">GMAC_RXD2</text>
<text x="230.8" y="110.9">GMAC_RXD1</text>
<text x="230.8" y="112.6">GMAC_RXD0</text>
<text x="254.5" y="108.9">GMAC_RXD2</text>
<text x="254.5" y="110.5">GMAC_RXD1</text>
<text x="254.5" y="112.2">GMAC_RXD0</text>
<text x="254.5" y="113.9">GMAC_RXDV</text>
<text x="101.2" y="119.3">USB_BOOT</text>
<text x="105.5" y="114.3">RXD2</text>
<text x="105.5" y="117.6">RXD3</text>
<text x="105.7" y="115.9">TXD3</text>
<text x="123.7" y="115.6">TXD3</text>
<text x="123.7" y="117.2">RXD3</text>
<text x="230.7" y="114.3">GMAC_RXDV</text>
<text x="236.2" y="119.3">RXD0</text>
<text x="236.4" y="117.6">TXD0</text>
<text x="236.8" y="115.9">GND</text>
<text x="254.5" y="117.2">TXD0</text>
<text x="254.5" y="118.9">RXD0</text>
<text x="102.2" y="121">SD_BOOT</text>
<text x="230" y="122.7" transform="rotate(-90 230 122.7)">NC2</text>
<text x="233.4" y="122.7" transform="rotate(-90 233.4 122.7)">NC1</text>
<text x="236.2" y="122.7">RXD4</text>
<text x="236.4" y="121">TXD4</text>
<text x="254.5" y="122.3">RXD4</text>
<text x="254.5" y="120.6">TXD4</text>
<text x="79.5" y="155.8">MCU_SCL_2</text>
<text x="125.1" y="154.1">ADC0</text>
<text x="84.7" y="159.1">RTS1</text>
<text x="84.8" y="157.5">TXD1</text>
<text x="84.8" y="160.8">TXD2</text>
<text x="125.1" y="159.1">RXD1</text>
<text x="125.1" y="160.8">CTS1</text>
<text x="128.4" y="157.5">MCU_SDA_2</text>
<text x="83.1" y="162.5">TXD3IN</text>
<text x="83.1" y="164.2">TXD4IN</text>
<text x="83.8" y="165.9">GPIO3</text>
<text x="125.1" y="164.2">RXD3IN</text>
<text x="125.1" y="165.9">RXD4IN</text>
<text x="125.1" y="162.5">RXD2</text>
<text x="231.4" y="164.2">GPIO3</text>
<text x="77.8" y="172.6">MCU_SPICLK2</text>
<text x="77.8" y="169.2">MCU_SPICLK0</text>
<text x="77.9" y="170.9">MCU_SPITXD0</text>
<text x="125.1" y="169.2">MCU_SPIFRM0</text>
<text x="125.1" y="170.9">MCU_SPIRXD0</text>
<text x="125.1" y="172.6">MCU_SPIFRM2</text>
<text x="77.9" y="174.3">MCU_SPITXD2</text>
<text x="125.1" y="174.3">MCU_SPIRXD2</text>
</g>
<g font-size="1.5">
<text x="111.5" y="34.4">40</text>
<text x="111.5" y="32.7">39</text>
<text x="242.2" y="34.4">130</text>
<text x="111.5" y="37.7">42</text>
<text x="111.5" y="39.4">43</text>
<text x="111.5" y="36">41</text>
<text x="111.5" y="41.1">44</text>
<text x="242.2" y="39.4">133</text>
<text x="242.2" y="41.1">134</text>
<text x="242.2" y="36">131</text>
<text x="242.2" y="37.7">132</text>
<text x="254.5" y="41.8">DC5V_OTG</text>
<text x="44.5" y="47.8">1</text>
<text x="111.5" y="42.8">45</text>
<text x="111.5" y="46.1">47</text>
<text x="111.5" y="44.4">46</text>
<text x="111.5" y="47.8">48</text>
<text x="180.2" y="47.8">92</text>
<text x="242.2" y="44.4">136</text>
<text x="242.2" y="42.8">135</text>
<text x="242.2" y="47.8">138</text>
<text x="242.2" y="46.1">137</text>
<text x="44.5" y="49.5">2</text>
<text x="44.5" y="51.2">3</text>
<text x="44.5" y="52.8">4</text>
<text x="56.6" y="48.5">VSYS</text>
<text x="111.5" y="49.5">49</text>
<text x="111.5" y="52.8">51</text>
<text x="111.5" y="51.2">50</text>
<text x="180.2" y="52.8">95</text>
<text x="180.2" y="49.5">93</text>
<text x="180.2" y="51.2">94</text>
<text x="242.2" y="49.5">139</text>
<text x="242.2" y="52.8">141</text>
<text x="242.2" y="51.2">140</text>
<text x="44.4" y="57.8">7</text>
<text x="44.4" y="56.1">6</text>
<text x="44.5" y="54.5">5</text>
<text x="44.5" y="59.5">8</text>
<text x="56.6" y="58.6">VDD_3P3</text>
<text x="111.5" y="56.1">53</text>
<text x="111.5" y="57.8">54</text>
<text x="111.5" y="59.5">55</text>
<text x="111.5" y="54.5">52</text>
<text x="180.2" y="57.8">98</text>
<text x="180.2" y="54.5">96</text>
<text x="180.2" y="56.1">97</text>
<text x="180.2" y="59.5">99</text>
<text x="242.2" y="56.1">143</text>
<text x="242.2" y="59.5">145</text>
<text x="242.2" y="54.5">142</text>
<text x="242.2" y="57.8">144</text>
<text x="44.4" y="61.2">9</text>
<text x="44.4" y="62.9">10</text>
<text x="44.4" y="64.5">11</text>
<text x="56.6" y="60.3">VDD_RTC</text>
<text x="111.5" y="62.9">57</text>
<text x="111.5" y="61.2">56</text>
<text x="111.5" y="64.5">58</text>
<text x="180.2" y="61.2">100</text>
<text x="180.2" y="64.5">102</text>
<text x="180.2" y="62.9">101</text>
<text x="242.2" y="64.5">148</text>
<text x="242.2" y="62.9">147</text>
<text x="242.2" y="61.2">146</text>
<text x="44.4" y="66.2">12</text>
<text x="44.4" y="67.9">13</text>
<text x="44.4" y="69.6">14</text>
<text x="44.4" y="71.3">15</text>
<text x="111.5" y="66.2">59</text>
<text x="111.5" y="69.6">61</text>
<text x="111.5" y="67.9">60</text>
<text x="111.5" y="71.3">62</text>
<text x="180.2" y="67.9">104</text>
<text x="180.2" y="69.6">105</text>
<text x="180.2" y="71.3">106</text>
<text x="180.2" y="66.2">103</text>
<text x="242.2" y="66.2">149</text>
<text x="242.2" y="71.3">152</text>
<text x="242.2" y="69.6">151</text>
<text x="242.2" y="67.9">150</text>
<text x="44.4" y="72.9">16</text>
<text x="44.4" y="74.6">17</text>
<text x="44.5" y="76.3">18</text>
<text x="44.5" y="78">19</text>
<text x="111.5" y="74.6">64</text>
<text x="111.5" y="76.3">65</text>
<text x="111.5" y="72.9">63</text>
<text x="111.5" y="78">66</text>
<text x="180.2" y="78">110</text>
<text x="180.2" y="72.9">107</text>
<text x="180.2" y="76.3">109</text>
<text x="180.2" y="74.6">108</text>
<text x="242.2" y="78">156</text>
<text x="242.2" y="74.6">154</text>
<text x="242.2" y="72.9">153</text>
<text x="242.2" y="76.3">155</text>
<text x="44.5" y="79.6">20</text>
<text x="44.5" y="81.3">21</text>
<text x="44.5" y="83">22</text>
<text x="111.5" y="79.6">67</text>
<text x="111.5" y="81.3">68</text>
<text x="111.5" y="83">69</text>
<text x="180.2" y="83">113</text>
<text x="180.2" y="79.6">111</text>
<text x="180.2" y="81.3">112</text>
<text x="242.2" y="83">159</text>
<text x="242.2" y="79.6">157</text>
<text x="242.2" y="81.3">158</text>
<text x="44.5" y="84.7">23</text>
<text x="44.5" y="86.3">24</text>
<text x="44.5" y="88">25</text>
<text x="44.5" y="89.7">26</text>
<text x="111.5" y="89.7">73</text>
<text x="111.5" y="84.7">70</text>
<text x="111.5" y="86.3">71</text>
<text x="111.5" y="88">72</text>
<text x="180.2" y="84.7">114</text>
<text x="180.2" y="89.7">117</text>
<text x="180.2" y="86.3">115</text>
<text x="180.2" y="88">116</text>
<text x="242.2" y="88">162</text>
<text x="242.2" y="84.7">160</text>
<text x="242.2" y="86.3">161</text>
<text x="242.2" y="89.7">163</text>
<text x="44.5" y="91.4">27</text>
<text x="44.5" y="93.1">28</text>
<text x="44.5" y="94.7">29</text>
<text x="111.5" y="91.4">74</text>
<text x="111.5" y="93.1">75</text>
<text x="111.5" y="94.7">76</text>
<text x="180.2" y="94.7">120</text>
<text x="180.2" y="91.4">118</text>
<text x="180.2" y="93.1">119</text>
<text x="242.2" y="94.7">166</text>
<text x="242.2" y="91.4">164</text>
<text x="242.2" y="93.1">165</text>
<text x="44.5" y="96.4">30</text>
<text x="44.5" y="98.1">31</text>
<text x="44.5" y="99.8">32</text>
<text x="44.5" y="101.4">33</text>
<text x="111.5" y="96.4">77</text>
<text x="111.5" y="98.1">78</text>
<text x="111.5" y="99.8">79</text>
<text x="111.5" y="101.4">80</text>
<text x="180.2" y="96.4">121</text>
<text x="180.2" y="98.1">122</text>
<text x="180.2" y="101.4">124</text>
<text x="180.2" y="99.8">123</text>
<text x="242.2" y="96.4">167</text>
<text x="242.2" y="98.1">168</text>
<text x="242.2" y="99.8">169</text>
<text x="242.2" y="101.4">170</text>
<text x="44.4" y="106.4">36</text>
<text x="44.4" y="104.8">35</text>
<text x="44.5" y="103.1">34</text>
<text x="111.5" y="103.1">81</text>
<text x="111.5" y="104.8">82</text>
<text x="111.5" y="106.4">83</text>
<text x="180.2" y="106.4">127</text>
<text x="180.2" y="103.1">125</text>
<text x="180.2" y="104.8">126</text>
<text x="192.4" y="105.5">VCC1P8_CAM</text>
<text x="192.4" y="103.8">VCCD3P3_CAM</text>
<text x="242.2" y="103.1">171</text>
<text x="242.2" y="106.4">173</text>
<text x="242.2" y="104.8">172</text>
<text x="44.4" y="108.1">37</text>
<text x="44.4" y="109.8">38</text>
<text x="111.5" y="109.8">85</text>
<text x="111.5" y="113.2">87</text>
<text x="111.5" y="108.1">84</text>
<text x="111.5" y="111.5">86</text>
<text x="180.2" y="108.1">128</text>
<text x="180.2" y="109.8">129</text>
<text x="242.2" y="113.2">177</text>
<text x="242.2" y="108.1">174</text>
<text x="242.2" y="109.8">175</text>
<text x="242.2" y="111.5">176</text>
<text x="111.5" y="119.9">91</text>
<text x="111.5" y="116.5">89</text>
<text x="111.5" y="118.2">90</text>
<text x="111.5" y="114.8">88</text>
<text x="242.2" y="114.8">178</text>
<text x="242.2" y="116.5">179</text>
<text x="242.2" y="119.9">181</text>
<text x="242.2" y="118.2">180</text>
<text x="242.2" y="121.6">182</text>
<text x="228.9" y="127.3" transform="rotate(-90 228.9 127.3)">184</text>
<text x="232.3" y="127.3" transform="rotate(-90 232.3 127.3)">183</text>
<text x="83.1" y="148.1">VDD_5V</text>
<text x="85.2" y="144.8">VDD_12V</text>
<text x="122.2" y="146.4">VDD_IO</text>
<text x="210.4" y="148.3">1</text>
<text x="252.5" y="144.8">VDD_5V</text>
<text x="101.4" y="150">1</text>
<text x="101.4" y="151.7">3</text>
<text x="101.4" y="153.4">5</text>
<text x="101.4" y="155.1">7</text>
<text x="109.5" y="150">2</text>
<text x="109.5" y="151.7">4</text>
<text x="109.5" y="153.4">6</text>
<text x="109.5" y="155.1">8</text>
<text x="210.4" y="150">2</text>
<text x="100.5" y="158.4">11</text>
<text x="100.5" y="160.1">13</text>
<text x="100.5" y="161.8">15</text>
<text x="101.4" y="156.7">9</text>
<text x="109.5" y="156.7">10</text>
<text x="109.5" y="158.4">12</text>
<text x="109.5" y="160.1">14</text>
<text x="109.5" y="161.8">16</text>
<text x="244.4" y="161.9">20K</text>
<text x="254.1" y="161" transform="rotate(-90 254.1 161)">3</text>
<text x="260.8" y="158.4">1</text>
<text x="260.8" y="156.7">2</text>
<text x="100.5" y="163.5">17</text>
<text x="100.5" y="165.1">19</text>
<text x="100.5" y="166.8">21</text>
<text x="109.5" y="163.5">18</text>
<text x="109.5" y="165.1">20</text>
<text x="109.5" y="166.8">22</text>
<text x="249.1" y="163.5">1</text>
<text x="254.1" y="167.5" transform="rotate(-90 254.1 167.5)">2</text>
<text x="100.5" y="168.5">23</text>
<text x="100.5" y="170.2">25</text>
<text x="100.5" y="171.8">27</text>
<text x="100.5" y="173.5">29</text>
<text x="109.5" y="168.5">24</text>
<text x="109.5" y="170.2">26</text>
<text x="109.5" y="171.8">28</text>
<text x="109.5" y="173.5">30</text>
<text x="221.4" y="190.2">Title</text>
<text x="221.4" y="195.2">Size</text>
<text x="223.1" y="196.9">A3</text>
<text x="228.1" y="195.2">Document</text>
<text x="236.2" y="195.2">Number</text>
<text x="276.8" y="195.2">Rev</text>
<text x="278.4" y="196.9">1.0</text>
<text x="221.4" y="200.2">Date:</text>
<text x="230.2" y="200.2">Thursday, March 09, 2017</text>
<text x="255" y="200.2">Sheet</text>
<text x="263.4" y="200.2">1</text>
<text x="268.4" y="200.2">of</text>
<text x="273.4" y="200.2">8</text>
</g>
<g font-size="1.2">
<text x="35.4" y="7.5">5</text>
<text x="90.1" y="7.5">4</text>
<text x="144.9" y="7.5">3</text>
<text x="199.6" y="7.5">2</text>
<text x="254.4" y="7.5">1</text>
<text x="6.8" y="33.1">D</text>
<text x="282.2" y="33.1">D</text>
<text x="6.8" y="81.2">C</text>
<text x="282.2" y="81.2">C</text>
<text x="6.8" y="129.4">B</text>
<text x="282.2" y="129.4">B</text>
<text x="6.8" y="177.5">A</text>
<text x="282.2" y="177.5">A</text>
<text x="35.4" y="201.8">5</text>
<text x="90.1" y="201.8">4</text>
<text x="144.9" y="201.8">3</text>
<text x="199.6" y="201.8">2</text>
<text x="254.4" y="201.8">1</text>
</g>
</svg>
